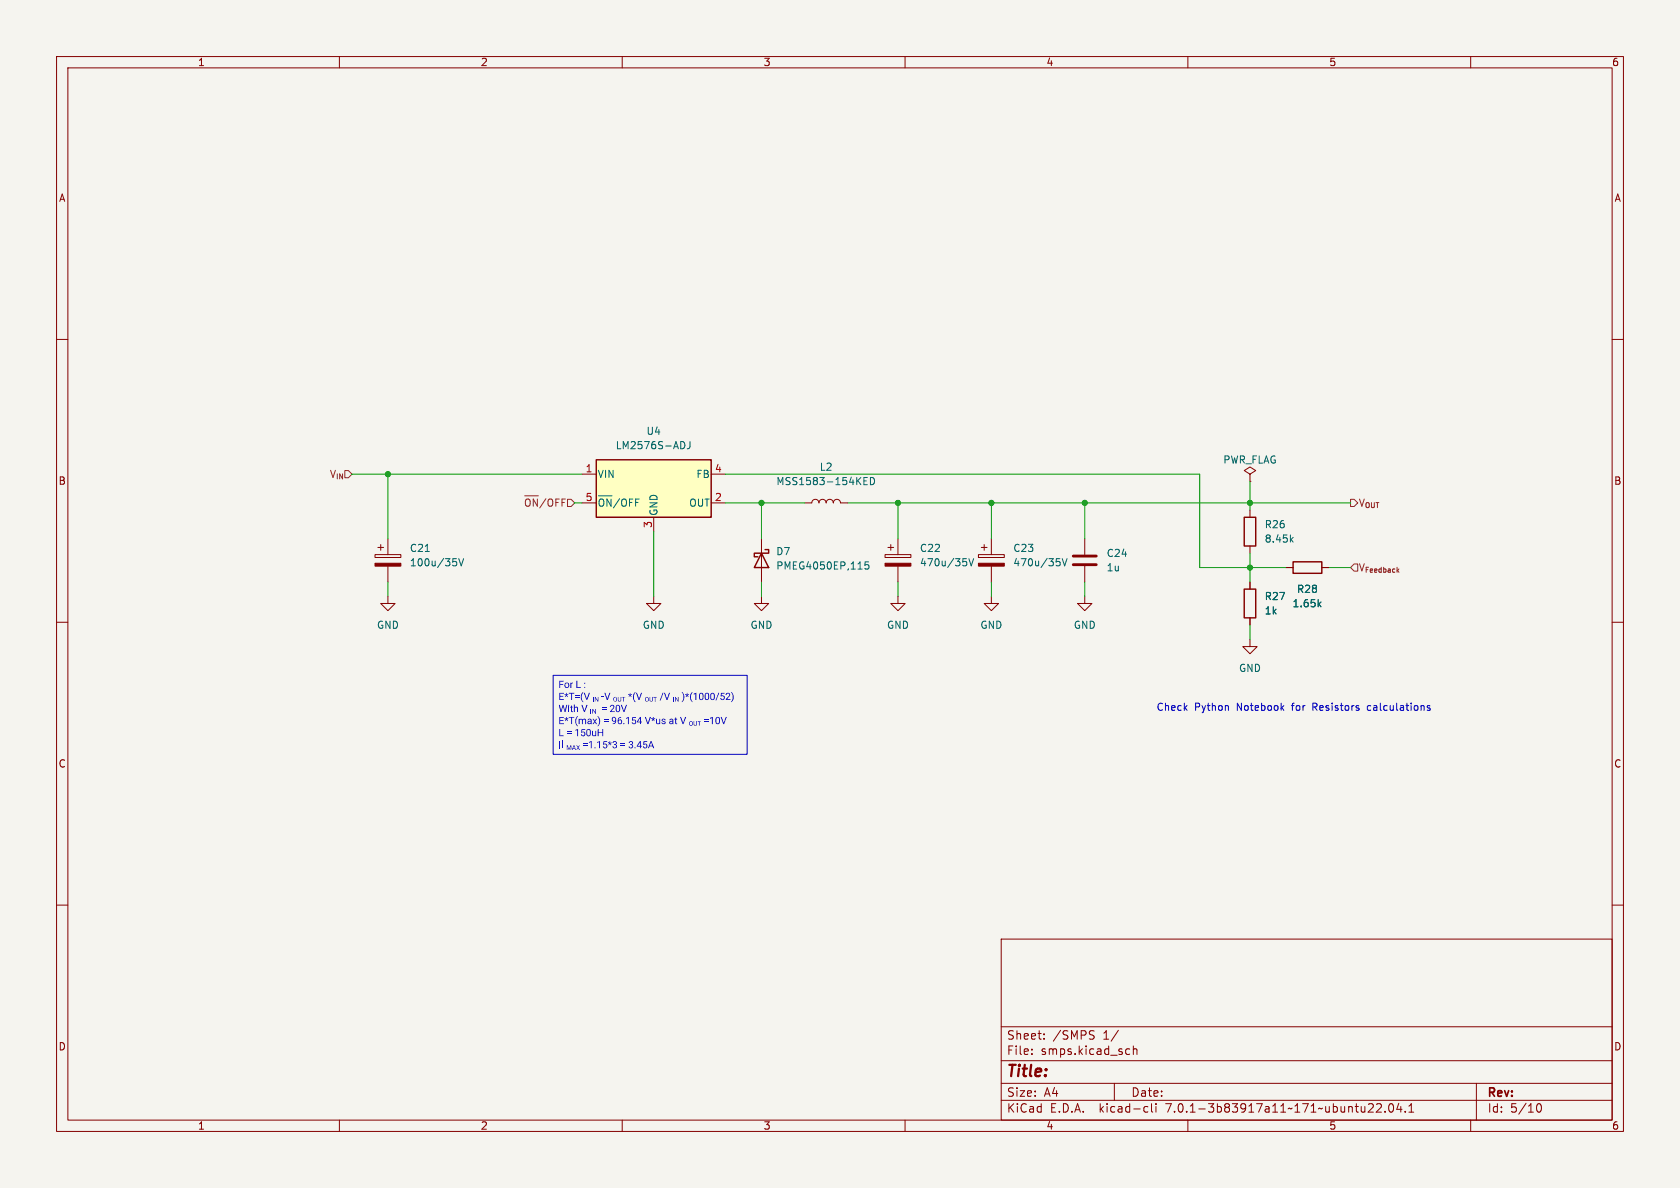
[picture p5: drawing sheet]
<svg xmlns="http://www.w3.org/2000/svg" width="297mm" height="210mm" viewBox="0 0 297 210" stroke-linecap="round" stroke-linejoin="round" font-family="sans-serif">
<path d="M0 0h297v210h-297z" fill="#f5f4ef" stroke="#f5f4ef" stroke-width=".18"/>
<g fill="none" stroke="#840000" stroke-width=".18">
<path d="M10 10h277v190h-277zM12 12h273v186h-273zM60 10v2M110 10v2M160 10v2M210 10v2M260 10v2M10 60h2M285 60h2M66.3 98h4.6v.6h-4.6zM66.8 96.8h1M67.3 96.3v1"/>
<path d="M68.6 95.3v2.7M102.9 88.9h2.5M102.9 83.8h2.5M115.6 91.4v2.6M125.7 88.9h2.6M125.7 83.8h2.6M134.6 95.3v7.6M142.2 88.9h1.3a.64 .64 0 0 1 .6-.6 .64 .64 0 0 1 .7 .6 .64 .64 0 0 1 .6-.6 .64 .64 0 0 1 .6 .6 .64 .64 0 0 1 .7-.6 .64 .64 0 0 1 .6 .6 .64 .64 0 0 1 .7-.6 .64 .64 0 0 1 .6 .6h1.3M156.5 98h4.5v.6h-4.5zM157 96.8h1M157.5 96.3v1M158.7 95.3v2.7"/>
<path d="M173 98h4.5v.6h-4.5zM173.5 96.8h1M174 96.3v1M175.3 95.3v2.7M191.8 95.3v2.7M221 83.8l1-.6-1-.6-1 .6 1 .6v1.3M221 85.1h.1M221 90.2v1.2M221 96.5v1.3M10 110h2M68.6 105.4v1.3h1.2l-1.2 1.3-1.3-1.3h1.3M68.6 100.1v2.8"/>
<path d="M115.6 105.4v1.3h1.2l-1.2 1.3-1.3-1.3h1.3M134.6 105.4v1.3h1.3l-1.3 1.3-1.3-1.3h1.3M158.7 105.4v1.3h1.3l-1.3 1.3-1.2-1.3h1.2M158.7 100.1v2.8M175.3 105.4v1.3h1.2l-1.2 1.3-1.3-1.3h1.3M175.3 100.1v2.8M191.8 105.4v1.3h1.2l-1.2 1.3-1.3-1.3h1.3M191.8 100.1v2.8M221 113v1.3h1.2l-1.2 1.3-1.3-1.3h1.3M221 102.9v1.2M221 109.2v1.3M227.3 100.3h1.3"/>
<path d="M233.7 100.3h1.2M285 110h2M10 160h2M285 160h2M177 166h108v32h-108zM60 198v2M110 198v2M160 198v2M177 194.5h108M177 191.5h108M177 187.5h108M177 181.5h108"/>
<path d="M182.4 186.3v.1M182.4 185.5v.1M184.6 183.6v.1M184.6 182.8v.1M193.2 182.2l.2 .1M193.3 183.1l.1 .2-.1 .3M197 191.5v3M197.7 182.1l-1.3 2M199.3 185.4l.4 .1M199.7 186.3l-.4 .1M200.4 185.5l.2-.1 .3 .1 .1 .9M200.4 184.9v1.5"/>
<path d="M202.5 195.6l.4 .1M202.9 196.5l-.4 .1M203.6 195.1v1.3l.2 .2M204.4 195.1v.1M204.4 195.6v1M210 198v2M241.9 196.6h.9M242.7 195.2v.5M243.4 195.2l.5-.1 .2 .1 .1 .3-.9 1.1h.9M244.9 196.5v.1M245.6 195.2l.3-.1a.81 .81 0 0 1 .5 .6 .81 .81 0 0 1-.3 .8l-.1 .1a.81 .81 0 0 1-.4-1.4zM247.3 195l-.4 1.1h1"/>
<path d="M247.6 195.6v1M248.4 196.5v.1M249.1 196.6h.8M249.1 195.5l.4-.4v1.5M260 198v2M261 191.5v6.5M271.7 195.4l.3-.3a.81 .81 0 0 1 .6 .6 .81 .81 0 0 1-.3 .8l-.3 .1-.3-.3"/>
</g>
<g fill="#840000" stroke="#840000" stroke-width=".18">
<path d="M156.5 99.6h4.5v.5h-4.5z"/>
<path d="M173 99.6h4.5v.5h-4.5z"/>
<path d="M66.3 99.6h4.6v.5h-4.6z"/>
</g>
<g fill="none" stroke="#006464" stroke-width=".18">
<path d="M120.6 78.1a.68 .68 0 0 1 .5 .6 .68 .68 0 0 1-.5 .6M122 78.1v.9a.41 .41 0 0 1-.5 .3M80.1 98.8h.6M80.5 99.2l.2 .3v.3l-.2 .2M81.1 98.8l.4 1.2 .5-1.2M105.8 87.6h2.4M105.9 88.6a.42 .42 0 0 1 .4-.4 .42 .42 0 0 1 .5 .4M108 88.2v1.3l-.7-1.3v1.3M109.5 88.2l-1.1 1.6M109.9 88.6a.42 .42 0 0 1 .4-.4 .42 .42 0 0 1 .4 .4M111.9 88.2h-.6v1.3M113 88.2h-.6v1.3"/>
<path d="M152.7 85h.5M153.3 84.4h-.6v1.3h.6M153.6 99.3h-.6l-.1 .6 .2-.1 .4 .1 .1 .2v.4l-.2 .1-.5-.1M153.9 84.4a.64 .64 0 0 1 .7 .6 .64 .64 0 0 1-.7 .7zM170.3 98.8h.6M170.7 99.2l.2 .3v.3l-.2 .2M171.3 98.8l.4 1.2 .4-1.2M186.8 98.8h.6M187.2 99.2l.2 .3v.3l-.2 .2M187.8 98.8l.4 1.2 .4-1.2M228.2 95.4l.4 .4M228.6 95l-.5 .5"/>
<path d="M233.2 106.8l.3 .5M233.5 106.4l-.5 .5"/>
</g>
<path d="M105.4 81.3h20.3v10.1h-20.3zM134.6 97.8l1.3 2.5h-2.6zM135.3 97.2h.6v.6h-2.6v.6h.7M220 91.4h2v5.1h-2zM228.6 99.3h5.1v2h-5.1zM220 104.1h2v5.1h-2z" fill="none" stroke="#840000" stroke-width=".25"/>
<path d="M189.7 99.8h4.1M189.7 98.3h4.1" fill="none" stroke="#840000" stroke-width=".51"/>
<path d="M105.4 81.3h20.3v10.1h-20.3z" fill="#ffffc2" stroke="#ffffc2" stroke-width=".18"/>
<path d="M92.8 87.6h2.4M92.9 88.6a.42 .42 0 0 1 .4-.4 .42 .42 0 0 1 .4 .4M95 88.2v1.3l-.7-1.3v1.3M96.5 88.2l-1.1 1.6M96.9 88.6a.42 .42 0 0 1 .4-.4 .42 .42 0 0 1 .4 .4M98.9 88.2h-.6v1.3M100 88.2h-.6v1.3M100.3 88.3h.7l.6 .6-.6 .6h-.7zM238.8 88.3h.6l.6 .6-.6 .6h-.6zM238.8 100.3l.6-.6h.6v1.3h-.6z" fill="none" stroke="#725600" stroke-width=".18"/>
<path d="M97.8 119.4h34.3v14h-34.3zM226.6 125.1l.4 .5M227 124.7l-.5 .5M240.2 125.2v.3M252.8 124.8l-.3-.1-.2 .2 .1 .2 .4 .1v.3h-.5" fill="none" stroke="#0000c2" stroke-width=".18"/>
<g fill="#0000c2">
<path d="M98.9 120.4h.8v.1h-.7v.4h.6v.1h-.6v.6h-.1z"/>
<path d="M99.9 120.8l.4-.1 .3 .1v.5l-.2 .3h-.3l-.2-.2-.1-.3h.1l.1 .3 .2 .1 .2-.1 .1-.2-.1-.3-.2-.1-.2 .1-.1 .2h-.1z"/>
<path d="M100.8 120.7h.2v.1l.3-.1v.1l-.3 .1v.7h-.2z"/>
<path d="M101.9 120.3h.2v1.2h.6v.1h-.8z"/>
<path d="M98.9 122.5h.8v.1h-.7v.4h.6v.2h-.6v.4h.7v.1h-.8z"/>
<path d="M99.8 122.7l.3 .1v-.3h.1v.3l.2-.1 .1 .1-.3 .1 .2 .2-.1 .1-.2-.2-.1 .2-.1-.1 .1-.2-.2-.1z"/>
<path d="M100.6 122.5h.9v.1h-.4v1.1h-.1v-1.1h-.4z"/>
<path d="M101.7 123.3h.7v.1h-.7z"/>
<path d="M103 122.4l.1-.1v.1l-.2 .4-.1 .6 .3 .7-.3-.3-.1-.5v-.5z"/>
<path d="M103.2 122.5h.2l.3 1 .4-1h.2l-.5 1.2h-.1z"/>
<path d="M104.9 123.2h.1v.8h-.1z"/>
<path d="M105.2 123.2l.5 .6v-.6h.1v.8l-.5-.6v.6h-.1z"/>
<path d="M106.4 123.1h.4v.2h-.4z"/>
<path d="M106.8 122.5h.2l.4 1 .3-1h.2l-.5 1.2h-.1z"/>
<path d="M108.6 123.3l.2-.1 .2 .2 .1 .4-.2 .2h-.2l-.2-.1-.1-.3 .3 .3 .3-.2v-.3l-.2-.1-.4 .3z"/>
<path d="M109.2 123.2h.1l.1 .7h.1l.2-.1v-.6h.1v.6l-.1 .2-.4-.1z"/>
<path d="M109.9 123.2h.6l-.2 .1v.7h-.1v-.7z"/>
<path d="M111.1 122.7l.2 .1v-.3h.2v.3l.2-.1v.1l-.2 .1 .2 .2-.2 .1-.1-.2-.2 .2-.1-.1 .2-.2-.3-.1z"/>
<path d="M112.2 122.4l.1-.1-.2 .5v.6l.2 .7-.3-.3-.1-.4 .1-.6z"/>
<path d="M112.4 122.5h.2l.4 1 .3-1h.2l-.5 1.2h-.1z"/>
<path d="M114.1 123.3l.3-.1 .2 .2 .1 .4-.2 .2h-.2l-.2-.1-.1-.3 .3 .3 .3-.2v-.3l-.2-.1-.4 .3z"/>
<path d="M114.8 123.2h.1l.1 .7h.1l.2-.1v-.6h.1v.6l-.1 .2-.4-.1z"/>
<path d="M115.5 123.2h.6l-.2 .1v.7h-.1v-.7z"/>
<path d="M117.2 122.5h.1l-.5 1.3h-.2z"/>
<path d="M117.4 122.5h.2l.3 1 .4-1h.2l-.5 1.2h-.2z"/>
<path d="M119 123.2h.1v.8h-.1z"/>
<path d="M119.3 123.2l.5 .6v-.6h.1v.8l-.5-.6v.6h-.1z"/>
<path d="M120.6 122.3l.3 .4 .1 .5-.1 .6-.3 .3 .2-.9z"/>
<path d="M121.2 122.7l.2 .1v-.3h.1v.3l.3-.1v.1l-.2 .1 .1 .2-.1 .1-.1-.2-.2 .2-.1-.1 .2-.2-.3-.1z"/>
<path d="M122.3 122.4l.1-.1v.1l-.2 .4v.6l.2 .7-.3-.3-.1-.4v-.6z"/>
<path d="M122.6 122.6l.5-.1v1.2h-.1v-1l-.4 .1z"/>
<path d="M123.7 122.6l.4-.1 .2 .2v.7l-.2 .3h-.3l-.2-.2v-.3h.1l.2 .4h.2l.1-.3v-.5l-.2-.2-.2 .1-.1 .5h-.1z"/>
<path d="M124.7 122.6l.4-.1 .2 .2v.7l-.2 .3h-.3l-.2-.2v-.3h.1l.2 .4h.2l.1-.3v-.5l-.2-.2-.2 .1-.1 .5h-.1z"/>
<path d="M125.7 122.6l.4-.1 .2 .2v.7l-.2 .3h-.3l-.2-.2v-.3h.1l.2 .4h.2l.1-.3v-.5l-.2-.2-.2 .1-.1 .5h-.1z"/>
<path d="M127 122.5h.2l-.6 1.3h-.1z"/>
<path d="M127.5 122.5h.6v.1h-.5v.4h.3l.2 .2v.3l-.2 .2h-.3l-.2-.2-.1-.1h.2l.1 .2h.2l.2-.2-.2-.3h-.4z"/>
<path d="M128.4 122.6l.4-.1 .2 .1v.4l-.5 .6h.6v.1h-.8l.6-.9-.2-.2-.4 .3z"/>
<path d="M129.3 122.3l.3 .4 .1 .5-.1 .6-.3 .3 .2-.9z"/>
<path d="M98.8 124.6h.2l.2 1 .3-1h.1l.3 1 .2-1h.2l-.3 1.3h-.2l-.3-1-.2 1h-.2z"/>
<path d="M100.5 124.9h.1v1h-.1z"/>
<path d="M100.9 124.7h.2v.2h.2v.2h-.2v.6l.2 .2-.3-.1-.1-.7h-.1v-.2h.1z"/>
<path d="M101.5 124.5h.1v.5l.3-.1 .2 .1 .1 .9h-.2v-.7l-.2-.2-.2 .2v.7h-.1z"/>
<path d="M102.8 124.6h.2l.3 1 .4-1h.2l-.5 1.3h-.2z"/>
<path d="M104.4 125.3h.1v.9h-.1z"/>
<path d="M104.7 125.3l.5 .7v-.7h.2v.9l-.6-.7v.7h-.1z"/>
<path d="M107.9 124.7l.4-.1 .3 .2v.3l-.6 .6h.7v.2h-.9l.7-.9-.3-.3-.4 .3z"/>
<path d="M109 124.7l.3-.1 .3 .2v.8l-.2 .3h-.3l-.2-.3-.1-.2h.2l.2 .4 .2-.1 .1-.2v-.6l-.2-.2-.3 .2v.5h-.2z"/>
<path d="M109.8 124.6h.1l.4 1 .4-1h.1l-.4 1.3h-.2z"/>
<path d="M98.9 126.8h.8v.1h-.7v.4h.6v.1h-.6v.5h.7v.1h-.8z"/>
<path d="M99.8 127l.3 .1v-.3h.1v.3l.2-.1 .1 .1-.3 .1 .2 .2-.1 .1-.2-.3-.1 .3-.1-.1 .1-.2-.2-.1z"/>
<path d="M100.6 126.7h.9v.2h-.4v1.1h-.1v-1.1h-.4z"/>
<path d="M102 126.7l.1-.1 .1 .1-.3 .4v.5l.2 .8-.3-.3-.1-.5 .1-.5z"/>
<path d="M102.3 127.1l.2 .1 .3-.1 .2 .1 .2-.1h.3l.1 .9h-.1l-.1-.7-.1-.1-.3 .1v.7h-.1v-.7l-.2-.1-.2 .1v.7h-.2z"/>
<path d="M103.9 127.2l.3-.1 .3 .1 .1 .8-.7-.1-.1-.2 .4 .2 .2-.2v-.2l-.6 .2 .2-.2 .4-.1-.1-.2-.4 .1z"/>
<path d="M104.8 127.1h.1l.2 .3 .3-.3h.1l-.3 .4 .4 .5h-.2l-.2-.3-.3 .3h-.2l.4-.5z"/>
<path d="M105.7 126.6l.3 .3 .1 .6-.1 .5-.3 .4 .2-.9z"/>
<path d="M106.8 127.5h.7v.2h-.7z"/>
<path d="M108.3 126.8l.4-.1 .2 .4v.6l-.4 .3h-.2v-.1l.4-.1 .1-.4-.4 .1-.3-.4h.2l.1 .3h.2l.2-.1v-.2l-.3-.2-.2 .2h-.2z"/>
<path d="M109.4 126.9l.4-.1v.1l-.3 .1-.1 .3 .3-.1 .2 .2 .1 .4-.3 .2h-.3l-.2-.3v-.2h.1l.1 .3 .2 .1 .2-.2-.1-.4-.5 .2z"/>
<path d="M110.7 126.9l.5-.2v1.3h-.2v-1.1l-.3 .2z"/>
<path d="M111.8 126.8h.6v.1h-.5v.3h.3l.2 .3v.3l-.2 .2h-.3l-.2-.2v-.1h.1l.1 .1 .2 .1 .2-.3-.1-.3-.5 .1z"/>
<path d="M113.1 126.7h.2v.9h.2v.1h-.2v.3h-.2v-.3h-.5v-.1h.5v-.6l-.3 .6h-.2z"/>
<path d="M114 126.7h.2l.3 1.1 .4-1.1h.2l-.5 1.3h-.1z"/>
<path d="M115.2 127l.2 .1v-.3h.1v.3l.3-.1v.1l-.2 .1 .1 .2-.1 .1-.1-.3-.2 .3-.1-.1 .2-.2-.3-.1z"/>
<path d="M116 127.1h.1l.1 .7 .1 .1 .3-.1v-.7h.1v.9l-.6-.1z"/>
<path d="M117 127.1h.4l.2 .1 .1 .1-.4-.1-.2 .1 .5 .3v.4h-.4l-.2-.1-.1-.2 .4 .2 .2-.1-.5-.3z"/>
<path d="M118.4 127.2l.3-.1 .3 .1 .1 .8-.7-.1-.1-.2 .3 .2 .3-.2v-.2l-.6 .2 .2-.2 .4-.1-.2-.2-.4 .1z"/>
<path d="M119.4 126.8h.1v.3h.2v.1h-.2v.6l.2 .2-.3-.1v-.7h-.2v-.1h.2z"/>
<path d="M120.2 126.7h.2l.4 1.1 .3-1.1h.2l-.5 1.3h-.1z"/>
<path d="M121.9 127.6l.3-.1 .2 .1 .1 .4-.2 .3h-.2l-.2-.2-.1-.2 .3 .3 .3-.2-.1-.3-.1-.1-.4 .3z"/>
<path d="M122.6 127.5h.1v.6l.2 .1 .2-.1v-.6h.1v.6l-.1 .2-.4-.1z"/>
<path d="M123.3 127.5h.6l-.2 .1v.7h-.1v-.7z"/>
<path d="M124.5 127.2h.8v.1h-.8z"/>
<path d="M124.5 127.5h.8v.2h-.8z"/>
<path d="M125.5 126.9l.5-.2v1.3h-.1v-1.1l-.4 .2z"/>
<path d="M126.6 126.8l.4-.1 .2 .3 .1 .7-.3 .3h-.3l-.2-.2v-.3h.1l.2 .4 .2-.1 .1-.2v-.6l-.2-.1-.2 .1-.1 .5h-.1z"/>
<path d="M127.4 126.7h.2l.3 1.1 .4-1.1h.2l-.5 1.3h-.1z"/>
<path d="M98.9 128.9h.1v1.1h.6v.1h-.7z"/>
<path d="M100.3 129.3h.7v.1h-.7z"/>
<path d="M100.3 129.7h.7v.1h-.7z"/>
<path d="M101.7 129l.5-.1v1.2h-.2v-1l-.3 .1z"/>
<path d="M102.8 128.9h.7v.1h-.6v.4l.4-.1 .2 .3v.3l-.2 .2h-.4l-.2-.2v-.1h.1l.1 .2h.3l.1-.2-.1-.3h-.5z"/>
<path d="M103.8 129l.3-.1 .3 .2v.7l-.2 .3h-.3l-.2-.2v-.3h.1l.2 .4h.2l.1-.3v-.5l-.2-.2-.2 .1-.1 .5h-.1z"/>
<path d="M104.7 129.2h.1v.7l.2 .1 .2-.1v-.7h.2v.9h-.7z"/>
<path d="M105.7 128.9h.1v.5h.7v-.5h.1v1.2h-.1v-.5h-.7v.5h-.1z"/>
<path d="M98.9 131h.2v1.3h-.2z"/>
<path d="M99.4 130.9h.1v1.4h-.1z"/>
<path d="M103.1 131.4h.7v.2h-.7z"/>
<path d="M104.1 131.2l.5-.2v1.3h-.2v-1.1l-.3 .1z"/>
<path d="M105.6 131.2l.5-.2v1.3h-.2v-1.1l-.3 .1z"/>
<path d="M106.7 131h.6v.2h-.5v.3h.4l.2 .2-.1 .4-.2 .2h-.3l-.2-.2v-.2h.1l.1 .2 .2 .1 .2-.3-.1-.3h-.5z"/>
<path d="M107.5 131.2l.3 .1v-.3h.1v.3l.2-.1 .1 .2h-.3l.2 .3-.1 .1-.2-.3-.1 .2h-.2l.2-.3h-.2z"/>
<path d="M108.4 131.1l.4-.1 .2 .2v.2l-.1 .2 .1 .2 .1 .2-.2 .3h-.4l-.2-.2v-.2h.1l.1 .2 .2 .1 .2-.2-.1-.2-.3-.1v-.1l.4-.1v-.3l-.3-.1-.3 .2z"/>
<path d="M109.8 131.4h.7v.2h-.7z"/>
<path d="M109.8 131.8h.7v.1h-.7z"/>
<path d="M111.3 131.1l.3-.1 .3 .2v.2l-.2 .2 .2 .2v.2l-.2 .3h-.3l-.2-.2-.1-.2h.2l.1 .2 .2 .1 .2-.2-.1-.3h-.3v-.1l.3-.1v-.3l-.2-.1-.3 .2z"/>
<path d="M113.1 131h.2v.8h.2v.2h-.2v.3h-.2v-.3h-.5v-.2h.5v-.6l-.4 .6h-.1z"/>
<path d="M113.8 131h.6v.2h-.5v.3h.3l.2 .2v.4l-.2 .2h-.3l-.2-.2v-.2h.1l.1 .2 .2 .1 .2-.3-.1-.3h-.5z"/>
<path d="M115 131h.2l.5 1.3h-.2l-.1-.4h-.6l-.1 .4h-.2l.2-.5h.6l-.2-.6-.2 .6h-.2z"/>
<circle cx="100.5" cy="124.7" r=".1"/>
<circle cx="110.3" cy="127.9" r=".1"/>
<circle cx="112.3" cy="132.2" r=".1"/>
</g>
<g fill="none" stroke="#009600" stroke-width=".18">
<path d="M62.2 83.8h40.7M68.6 83.8v11.5M101.6 88.9h1.3M115.6 94v11.4M128.3 83.8h83.8v16.5h15.2M128.3 88.9h13.9M134.6 88.9v6.4M149.9 88.9h88.9M158.7 88.9v6.4M175.3 88.9v6.4M191.8 88.9v6.4M221 85.1v5.1"/>
<path d="M221 97.8v5.1M68.6 102.9v2.5M134.6 102.9v2.5M158.7 102.9v2.5M175.3 102.9v2.5M191.8 102.9v2.5M221 110.5v2.5M234.9 100.3h3.9"/>
</g>
<path d="M221 102.9v1.2M221 109.2v1.3M227.3 100.3h1.3M233.7 100.3h1.2" fill="none" stroke="#840000" stroke-width=".18"/>
<path d="M233.2 106.8l.3 .5M233.5 106.4l-.5 .5" fill="none" stroke="#006464" stroke-width=".18"/>
<g fill="#009600" stroke="#009600" stroke-width=".18">
<circle cx="175.3" cy="88.9" r=".46"/>
<circle cx="221" cy="88.9" r=".46"/>
<circle cx="191.8" cy="88.9" r=".46"/>
<circle cx="221" cy="100.3" r=".46"/>
<circle cx="134.6" cy="88.9" r=".46"/>
<circle cx="158.7" cy="88.9" r=".46"/>
<circle cx="68.6" cy="83.8" r=".46"/>
</g>
<text font-size="2.8" fill="#840000" x="178" y="190.8">Title:</text>
<g font-size="2.1" fill="#840000">
<text x="178" y="183.9">Sheet:</text>
<text x="186.2" y="183.9">/SMPS</text>
<text x="195" y="183.9">1/</text>
<text x="178" y="186.6">File:</text>
<text x="184" y="186.6">smps.kicad_sch</text>
<text x="178" y="196.8">KiCad</text>
<text x="178" y="194">Size:</text>
<text x="184.6" y="194">A4</text>
<text x="185.7" y="196.8">E.D.A.</text>
<text x="194.4" y="196.8">kicad-cli</text>
<text x="200" y="194">Date:</text>
<text x="206.2" y="196.8">7.0.1-3b83917a11~171~ubuntu22.04.1</text>
<text x="263" y="194.2">Rev:</text>
<text x="263" y="196.8">Id:</text>
<text x="267" y="196.8">5/10</text>
</g>
<g font-size="1.8" fill="#840000">
<text x="35" y="11.8">1</text>
<text x="85" y="11.8">2</text>
<text x="135" y="11.8">3</text>
<text x="185" y="11.8">4</text>
<text x="235" y="11.8">5</text>
<text x="285" y="11.8">6</text>
<text x="10.4" y="35.8">A</text>
<text x="285.4" y="35.8">A</text>
<text x="10.3" y="85.8">B</text>
<text x="285.3" y="85.8">B</text>
<text x="10.3" y="135.8">C</text>
<text x="285.3" y="135.8">C</text>
<text x="10.3" y="185.8">D</text>
<text x="285.3" y="185.8">D</text>
<text x="35" y="199.8">1</text>
<text x="85" y="199.8">2</text>
<text x="135" y="199.8">3</text>
<text x="185" y="199.8">4</text>
<text x="235" y="199.8">5</text>
<text x="285" y="199.8">6</text>
</g>
<g font-size="1.8" fill="#006464">
<text x="114.2" y="77">U4</text>
<text x="108.8" y="79.6">LM2576S-ADJ</text>
<text x="144.9" y="83.4">L2</text>
<text x="216.2" y="82.1">PWR_FLAG</text>
<text x="105.7" y="84.6">VIN</text>
<text x="121.7" y="89.7">OUT</text>
<text x="123" y="84.6">FB</text>
<text x="137.2" y="85.9">MSS1583-154KED</text>
<text x="105.7" y="90.3">~{ON}/OFF</text>
<text x="116.4" y="91.2" transform="rotate(-90 116.4 91.2)">GND</text>
<text x="223.5" y="93.5">R26</text>
<text x="72.4" y="97.7">C21</text>
<text x="72.4" y="100.3">100u/35V</text>
<text x="137.2" y="98.3">D7</text>
<text x="137.2" y="100.8">PMEG4050EP,115</text>
<text x="162.6" y="97.7">C22</text>
<text x="162.6" y="100.3">470u/35V</text>
<text x="179.1" y="97.7">C23</text>
<text x="179.1" y="100.3">470u/35V</text>
<text x="195.6" y="98.6">C24</text>
<text x="195.6" y="101.2">1u</text>
<text x="223.5" y="96.1">8.45k</text>
<text x="223.5" y="106.2">R27</text>
<text x="228.4" y="107.5">1.65k</text>
<text x="229.2" y="105">R28</text>
<text x="66.6" y="111.3">GND</text>
<text x="113.6" y="111.3">GND</text>
<text x="132.6" y="111.3">GND</text>
<text x="156.8" y="111.3">GND</text>
<text x="173.3" y="111.3">GND</text>
<text x="189.8" y="111.3">GND</text>
<text x="223.5" y="108.8">1k</text>
<text x="219" y="118.9">GND</text>
</g>
<g font-size="1.8" fill="#a90000">
<text x="103.5" y="83.6">1</text>
<text x="126.3" y="83.6">4</text>
<text x="103.5" y="88.6">5</text>
<text x="126.3" y="88.6">2</text>
<text x="115.3" y="93.4" transform="rotate(-90 115.3 93.4)">3</text>
</g>
<g font-size="1.8" fill="#725600">
<text x="58.1" y="84.6">V_{IN}</text>
<text x="240.2" y="89.7">V_{OUT}</text>
<text x="92.5" y="90.3">~{ON}/OFF</text>
<text x="240.2" y="101.2">V_{Feedback}</text>
</g>
<g font-size="1.8" fill="#0000c2">
<text x="98.7" y="122.5">For L :</text>
<text x="204.5" y="125.7">Check</text>
<text x="211.2" y="125.7">Python</text>
<text x="218.7" y="125.7">Notebook</text>
<text x="228.6" y="125.7">for</text>
<text x="232.3" y="125.7">Resistors</text>
<text x="242.1" y="125.7">calculations</text>
<text x="106.3" y="126.8">= 20V</text>
<text x="98.7" y="133.2">Il _{MAX}</text>
</g>
</svg>
